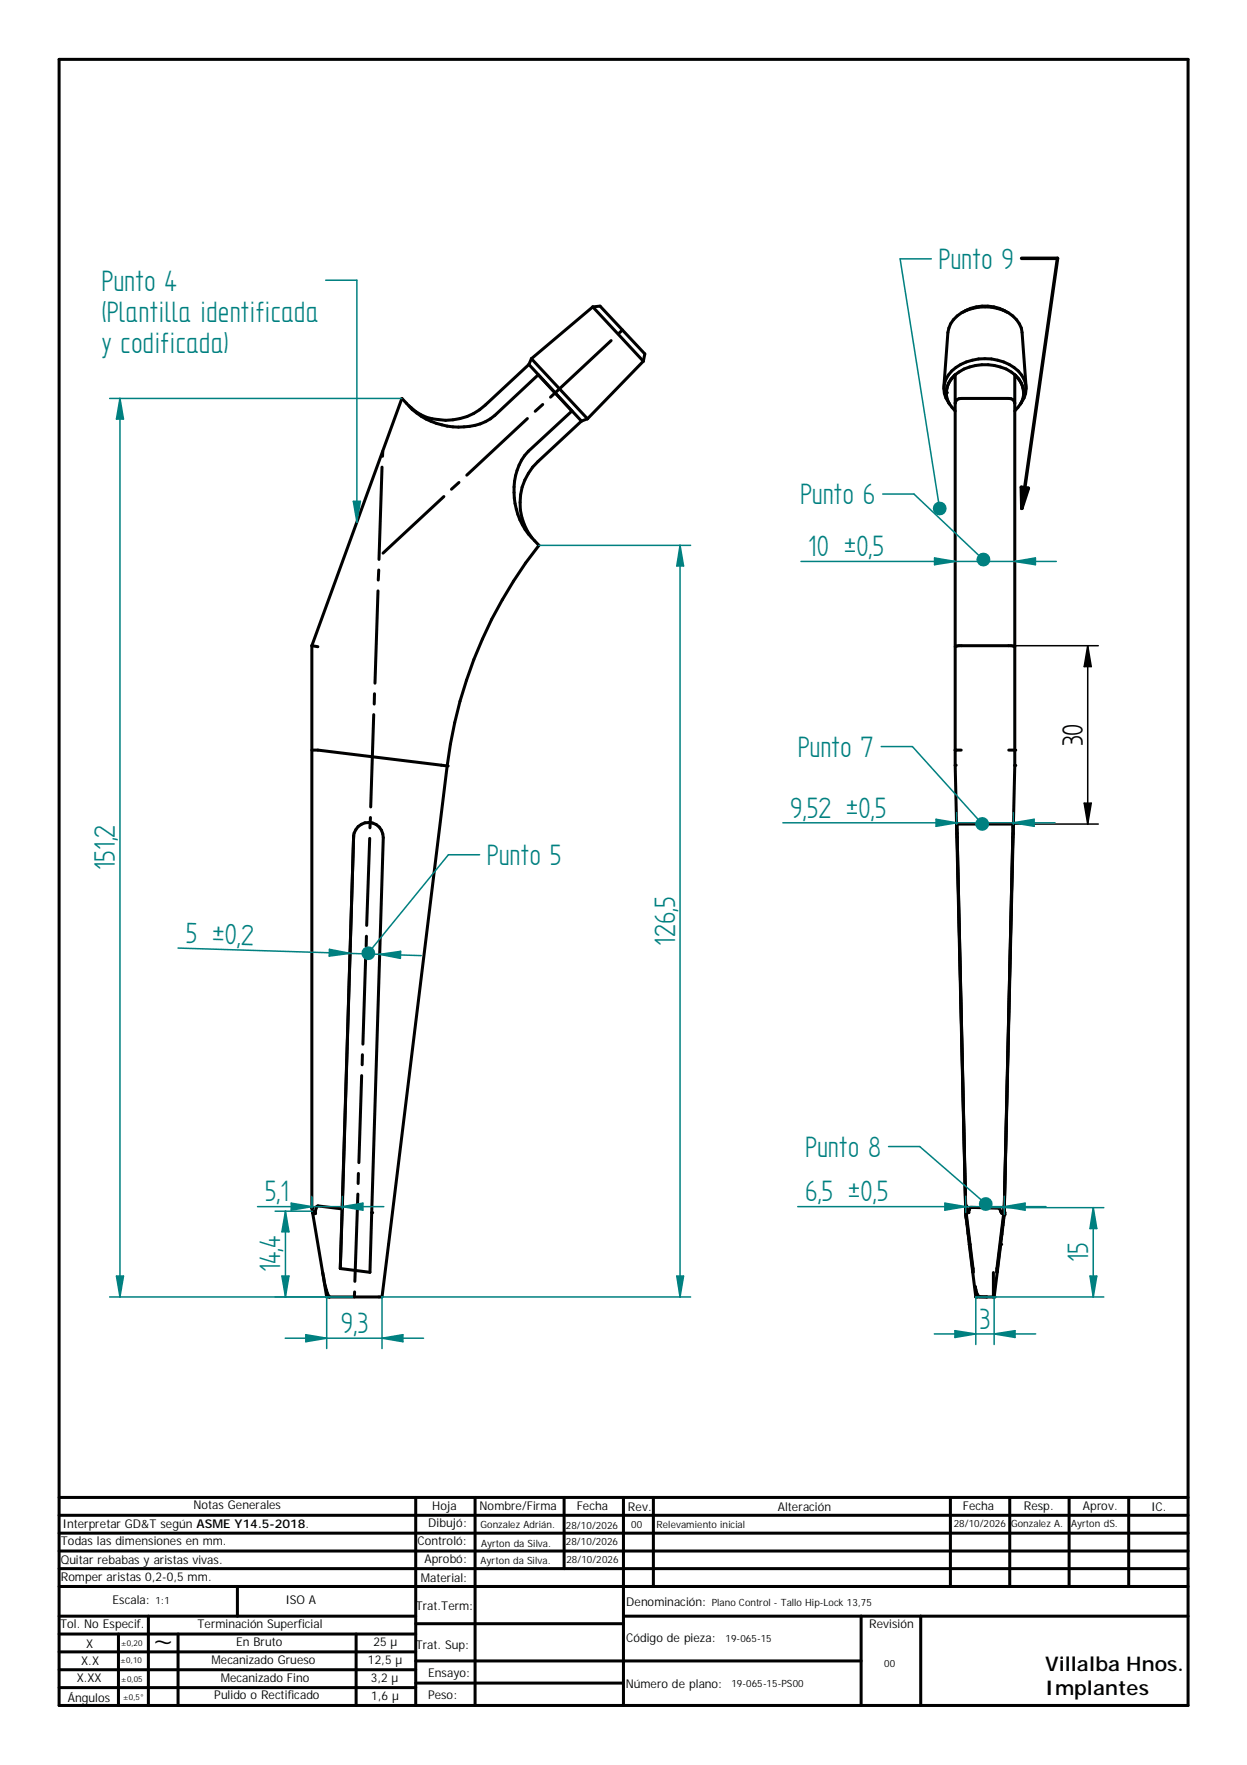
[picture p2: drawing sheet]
<svg xmlns="http://www.w3.org/2000/svg" width="210mm" height="297mm" viewBox="0 0 210 297" stroke-linecap="round" stroke-linejoin="round" font-family="sans-serif">
<g fill="none" stroke="#000" stroke-width=".51">
<path d="M9.9 10h190.1v277h-190.1zM99.8 51.6l-10.3 8.8M99.8 51.6l1.2-.1 7.5 8.1-.2 1.2M99.8 51.6l8.5 9.2M169.5 52.5a7.2 7.2 0 0 0-7.4 0M89 61.3l-7.3 6.9a9.9 9.9 0 0 1-10.8 1.6l-.9-.5-1.2-1M89 61.3l8.9 9.6M89.5 60.4l-.5 .9M89.5 60.4l9.4 10.1M97.9 70.9l-7.3 6.8a9.6 9.6 0 0 0-1.1 12.8M98.9 70.5l-1 .4M108.3 60.8l-9.4 9.7"/>
<path d="M159.3 66.1a4.6 4.6 0 0 1 3-4 8.5 8.5 0 0 1 8.6 1.1 4 4 0 0 1 1.4 2.9M159.9 68a4.1 4.1 0 0 1 1-6.2 8.7 8.7 0 0 1 10.5 .6 4 4 0 0 1 .3 5.6M160.8 67.9v58.3M160.8 67.9v-4.8a3.8 3.8 0 0 0 0 6.1M170.8 67.9a.89 .89 0 0 0-1-.8h-8a.89 .89 0 0 0-1 .8M170.8 69.2a3.8 3.8 0 0 0 0-6.1v65.7M172.7 65.2l-.7-9.2a4.9 4.9 0 0 0-4.1-4.1 7.5 7.5 0 0 0-7.4 1.9l-.5 .7-.4 1.5-.7 9.2M52.5 108.7v94.6l.1 .5M52.5 108.7l15.1-41.6a12 12 0 0 0 14.1 3.9l1.6-1.1 7.3-6.8 5.7 6.1-7.4 6.7a10.2 10.2 0 0 0-2 9.8 11.8 11.8 0 0 0 3.8 6.1 74.9 74.9 0 0 0-15.4 37.1M52.5 108.7l1 .1M170.8 108.8l-.6-.1h-8.8l-.6 .1M52.5 126.2h1l21.8 2.7"/>
<path d="M75.3 128.9l-11 89.4h-9.3l-.7-4.1M160.8 126.2v2.6M160.8 126.2h1M160.8 128.8l1.8 75.5M161 138.5l.1 2.5M161 138.4v.1M161.1 138.7l1.5 64.7M169.8 126.2h1M170.6 138.4l-.1 1.9M170.6 138.5l-.1 2.5M170.8 128.8l-1.8 75.5M59.5 140.6l-2.2 72.9"/>
<path d="M170.5 140.8l-1.5 63.2M52.6 203.8l1.7 10.4M52.6 203.8l.1 .3M54.3 214.2l.5 2.3 .6 1.8M57.6 203.5l-.3 10M57.6 203.5l1.9-62.7a2.5 2.5 0 0 1 2.6-2.4 2.5 2.5 0 0 1 2.4 2.6l-1.9 63M57.6 203.5l-4.1-.6-.2 .1-.3 1.1M62.6 204.1l-.3 10-5-.6M162.6 204.1l1.2 10M162.6 203.5l1.2 10.6M162.6 203l.1 1M163.4 203.2l4.7 .1 .5 .8"/>
<path d="M163.4 203.2l-.4 .8M163.4 203.2l4.7 .1M163.7 213.4l.1 .7M166.1 218.3l-1.2-.1a1.88 1.88 0 0 1-.7-1.7l.2 1.8M167.2 214.2v4.1M167.9 213.4l-.1 .7M169 204.4l-1.7 13.9h-3l-1.7-13.9M169 204.1l-1.2 10M169 202.9l-1.2 11.2M169 203l-.1 1.1M9.9 252h190.1M70 252v35"/>
<path d="M80 252v35M95 252v12M104.9 252v35M110 252v15M160 252v15M170 252v15M180 252v15M190 252v15M200 255h-190.1M200 258h-190.1M9.9 272h60.1M9.9 278h60.1"/>
<path d="M9.9 275h60.1M19.9 275v12M25 272v15M30 275v12M40 267v5M59.9 275v12M70 279.5h34.9M70 273.3h34.9M104.9 272h95.1M105 279.5h39.9M144.9 272v15M155 272v15"/>
<path d="M200 267h-190.1M200 261h-190.1M200 264h-190.1M9.9 284h60.1M9.9 281h60.1M70 283.3h34.9"/>
</g>
<g fill="#000">
<circle cx="159.3" cy="66.1" r=".25"/>
<circle cx="172.3" cy="66.1" r=".25"/>
<circle cx="53.5" cy="126.2" r=".25"/>
<circle cx="75.3" cy="128.9" r=".25"/>
<circle cx="160.8" cy="126.2" r=".25"/>
<circle cx="160.8" cy="128.8" r=".25"/>
<circle cx="170.6" cy="138.5" r=".25"/>
<circle cx="170.8" cy="128.8" r=".25"/>
<circle cx="170.8" cy="126.2" r=".25"/>
<circle cx="52.5" cy="203.3" r=".25"/>
<circle cx="52.7" cy="204.1" r=".25"/>
<circle cx="52.7" cy="204.2" r=".25"/>
<circle cx="52.7" cy="204.3" r=".25"/>
<circle cx="52.8" cy="204.3" r=".25"/>
<circle cx="52.9" cy="204.3" r=".25"/>
<circle cx="52.9" cy="204.2" r=".25"/>
<circle cx="53" cy="204.2" r=".25"/>
<circle cx="62.6" cy="204.1" r=".25"/>
<circle cx="162.6" cy="204.1" r=".25"/>
<circle cx="162.6" cy="203.5" r=".25"/>
<circle cx="162.6" cy="202.9" r=".25"/>
<circle cx="162.6" cy="204.3" r=".25"/>
<circle cx="162.7" cy="204" r=".25"/>
<circle cx="162.7" cy="204.1" r=".25"/>
<circle cx="162.8" cy="204.1" r=".25"/>
<circle cx="162.9" cy="204.1" r=".25"/>
<circle cx="162.9" cy="204" r=".25"/>
<circle cx="163.2" cy="209.4" r=".25"/>
<circle cx="164.3" cy="218.3" r=".25"/>
<circle cx="167.2" cy="218.3" r=".25"/>
<circle cx="167.3" cy="218.3" r=".25"/>
<circle cx="168.1" cy="203.3" r=".25"/>
<circle cx="168.4" cy="209.4" r=".25"/>
<circle cx="168.6" cy="204.1" r=".25"/>
<circle cx="168.6" cy="204.2" r=".25"/>
<circle cx="168.7" cy="204.2" r=".25"/>
<circle cx="168.7" cy="204.3" r=".25"/>
<circle cx="168.8" cy="204.3" r=".25"/>
<circle cx="168.8" cy="204.2" r=".25"/>
<circle cx="168.9" cy="204.2" r=".25"/>
<circle cx="169" cy="204.1" r=".25"/>
<circle cx="169" cy="204.4" r=".25"/>
</g>
<path d="M157.3 93.9l3.5 .6-3.5 .5z" fill="none" stroke="#008080" stroke-width=".25"/>
<path d="M157.3 93.9l3.5 .6-3.5 .5z" fill="#008080"/>
<path d="M170.8 94.5l3.5-.6v1.1z" fill="none" stroke="#008080" stroke-width=".25"/>
<path d="M170.8 94.5l3.5-.6v1.1z" fill="#008080"/>
<path d="M134.8 94.5h43M159 202.5l3.6 .6-3.6 .6zM162.6 201.3v2.7M169 201.3v3" fill="none" stroke="#008080" stroke-width=".25"/>
<path d="M159 202.5l3.6 .6-3.6 .6z" fill="#008080"/>
<path d="M169 203.1l3.6-.6v1.2z" fill="none" stroke="#008080" stroke-width=".25"/>
<path d="M169 203.1l3.6-.6v1.2z" fill="#008080"/>
<path d="M134.3 203.1h41.8M164.3 218.3v8M167.3 218.3v8M160.7 223.9l3.6 .6-3.6 .6z" fill="none" stroke="#008080" stroke-width=".25"/>
<path d="M160.7 223.9l3.6 .6-3.6 .6z" fill="#008080"/>
<path d="M167.3 224.5l3.6-.6v1.2z" fill="none" stroke="#008080" stroke-width=".25"/>
<path d="M167.3 224.5l3.6-.6v1.2z" fill="#008080"/>
<path d="M18.5 67.1h49.1M18.5 218.3h41.1M19.6 214.8h1.2l-.6 3.5zM157.3 224.5h17" fill="none" stroke="#008080" stroke-width=".25"/>
<path d="M19.6 214.8h1.2l-.6 3.5z" fill="#008080"/>
<path d="M20.2 67.1l.6 3.4h-1.2z" fill="none" stroke="#008080" stroke-width=".25"/>
<path d="M20.2 67.1l.6 3.4h-1.2z" fill="#008080"/>
<path d="M20.2 67.1v151.2M46.3 218.3h13.3M46.3 203.8h6.3M47.5 214.8h1.1l-.6 3.5z" fill="none" stroke="#008080" stroke-width=".25"/>
<path d="M47.5 214.8h1.1l-.6 3.5z" fill="#008080"/>
<path d="M48 203.8l.6 3.5h-1.1z" fill="none" stroke="#008080" stroke-width=".25"/>
<path d="M48 203.8l.6 3.5h-1.1z" fill="#008080"/>
<path d="M90.7 91.8h25.5M114.5 91.8l.6 3.4h-1.2zM48 203.8v14.5M64.3 218.3h51.9" fill="none" stroke="#008080" stroke-width=".25"/>
<g fill="none" stroke="#000" stroke-width=".51">
<path d="M102.9 57.3l-10.2 9.5M104.8 55.5l-.6 .6M64.3 78.6l-.5 15.5M64.4 75.9v.9M88.8 70.4l-10.2 9.6M91.4 68.1l-1.3 1.1M63.6 99.4l-.5 15.6M63.8 95.9l-.1 1.7M74.7 83.6l-10.2 9.5M77.3 81.2l-1.3 1.1M63 116.8v1.7M62.4 137.6l-.1 1.7"/>
<path d="M62.9 120.3l-.5 15.5M61.7 157.6l-.1 1.7M62.2 141.1l-.5 14.6M61 177.5v1.7M61.6 161l-.5 14.7M60.3 197.5v1.7M60.9 181l-.5 14.7M59.7 217.4l-.1 .9M60.2 201l-.5 14.6"/>
</g>
<path d="M114.5 91.8l.6 3.4h-1.2z" fill="#008080"/>
<path d="M113.9 214.8h1.2l-.6 3.5z" fill="none" stroke="#008080" stroke-width=".25"/>
<path d="M113.9 214.8h1.2l-.6 3.5z" fill="#008080"/>
<path d="M114.5 91.8v126.5M164.3 218.3h21.5M165.8 203.2h20M184 203.2l.6 3.6h-1.1z" fill="none" stroke="#008080" stroke-width=".25"/>
<path d="M184 203.2l.6 3.6h-1.1z" fill="#008080"/>
<path d="M183.5 214.8h1.1l-.6 3.5z" fill="none" stroke="#008080" stroke-width=".25"/>
<path d="M183.5 214.8h1.1l-.6 3.5z" fill="#008080"/>
<path d="M55 218.3v8.6M64.3 218.3v8.6M184 203.2v15.1M64.3 225.2l3.5-.6v1.2z" fill="none" stroke="#008080" stroke-width=".25"/>
<path d="M64.3 225.2l3.5-.6v1.2z" fill="#008080"/>
<path d="M51.5 224.6l3.5 .6-3.5 .6z" fill="none" stroke="#008080" stroke-width=".25"/>
<path d="M51.5 224.6l3.5 .6-3.5 .6z" fill="#008080"/>
<path d="M52.5 201.3v2M57.6 203.1l3.5-.6v1.2zM57.6 201.3v2.2M48 225.2h23.3" fill="none" stroke="#008080" stroke-width=".25"/>
<path d="M57.6 203.1l3.5-.6v1.2z" fill="#008080"/>
<path d="M49 202.5l3.5 .6-3.5 .6z" fill="none" stroke="#008080" stroke-width=".25"/>
<path d="M49 202.5l3.5 .6-3.5 .6z" fill="#008080"/>
<path d="M157.6 137.9l3.4 .6-3.4 .6zM161 136.7v2M170.6 136.7v2M43.3 203.1h21.3" fill="none" stroke="#008080" stroke-width=".25"/>
<path d="M161 138.7h9.6" fill="none" stroke="#000" stroke-width=".51"/>
<path d="M169.8 108.7h15.1M183.1 108.7l.6 3.5h-1.2zM183.1 108.7v30M170.6 138.7h14.3M182.5 135.2h1.2l-.6 3.5z" fill="none" stroke="#000" stroke-width=".25"/>
<path d="M183.1 108.7l.6 3.5h-1.2zM182.5 135.2h1.2l-.6 3.5z" fill="#000"/>
<path d="M157.6 137.9l3.4 .6-3.4 .6z" fill="#008080"/>
<path d="M170.6 138.5l3.5-.6v1.2z" fill="none" stroke="#008080" stroke-width=".25"/>
<path d="M170.6 138.5l3.5-.6v1.2z" fill="#008080"/>
<path d="M131.8 138.5h45.8M55.5 159.8l3.4 .6-3.5 .5z" fill="none" stroke="#008080" stroke-width=".25"/>
<path d="M55.5 159.8l3.4 .6-3.5 .5z" fill="#008080"/>
<path d="M63.9 160.6l3.5-.5v1.2z" fill="none" stroke="#008080" stroke-width=".25"/>
<path d="M63.9 160.6l3.5-.5v1.2z" fill="#008080"/>
<path d="M60.1 47.2v40.6M30 159.6l40.9 1.2" fill="none" stroke="#008080" stroke-width=".25"/>
<path d="M59.5 84.4h1.2l-.6 3.4z" fill="#008080"/>
<path d="M54.8 47.2h5.3M151.5 43.6l6.7 42M59.5 84.4h1.2l-.6 3.4z" fill="none" stroke="#008080" stroke-width=".25"/>
<circle cx="158.2" cy="85.6" r="1.17" fill="#008080"/>
<path d="M151.5 43.6h5.3M153.8 83.1l11.7 11.1" fill="none" stroke="#008080" stroke-width=".25"/>
<path d="M172 43.5h6l-6 42.1M171.9 82l1.2 .2-1.1 3.4z" fill="none" stroke="#000" stroke-width=".59"/>
<path d="M171.9 82l1.2 .2-1.1 3.4z" fill="#000"/>
<circle cx="165.5" cy="94.2" r="1.17" fill="#008080"/>
<path d="M148.6 83.1h5.2M153.6 125.6l11.8 13.1" fill="none" stroke="#008080" stroke-width=".25"/>
<circle cx="165.3" cy="138.7" r="1.17" fill="#008080"/>
<path d="M148.3 125.6h5.3M154.8 193l11.1 9.6" fill="none" stroke="#008080" stroke-width=".25"/>
<circle cx="165.9" cy="202.6" r="1.17" fill="#008080"/>
<path d="M75.5 143.8l-13.5 16.6M149.6 193h5.2" fill="none" stroke="#008080" stroke-width=".25"/>
<circle cx="62" cy="160.4" r="1.17" fill="#008080"/>
<path d="M75.5 143.8h5.2" fill="none" stroke="#008080" stroke-width=".25"/>
<g font-size="5.6" fill="#008080">
<text x="158" y="45.3">Punto 9</text>
<text x="17.1" y="48.9">Punto 4</text>
<text x="17.1" y="54.1">(Plantilla identificada</text>
<text x="17.1" y="59.4">y codificada)</text>
<text x="134.7" y="84.9">Punto 6</text>
<text x="136.1" y="93.6">10 u0,5</text>
<text x="134.3" y="127.4">Punto 7</text>
<text x="133" y="137.6">9,52 u0,5</text>
<text x="19.3" y="146.5" transform="rotate(-90 19.3 146.5)">151,2</text>
<text x="82" y="145.6">Punto 5</text>
<text x="31.2" y="158.7" transform="rotate(2 31.2 158.7)">5 u0,</text>
<text x="40.5" y="159" transform="rotate(2 40.5 159)">2</text>
<text x="113.6" y="159.2" transform="rotate(-90 113.6 159.2)">126,5</text>
<text x="135.6" y="194.7">Punto 8</text>
<text x="44.6" y="202.2">5,1</text>
<text x="135.5" y="202.2">6,5 u0,5</text>
<text x="47.2" y="214.1" transform="rotate(-90 47.2 214.1)">14,4</text>
<text x="183.2" y="212.5" transform="rotate(-90 183.2 212.5)">15</text>
<text x="57.4" y="224.3">9,3</text>
<text x="164.9" y="223.6">3</text>
</g>
<g font-size="5.6">
<text x="182.2" y="125.6" transform="rotate(-90 182.2 125.6)">30</text>
<text x="25.9" y="278.4">~</text>
</g>
<g font-size="3.4">
<text x="175.9" y="281.1">Villalba Hnos.</text>
<text x="175.9" y="285.2">Implantes</text>
</g>
<g font-size="2">
<text x="10.5" y="257.1">Interpretar GD&amp;T segúnASME Y14.5-2018.</text>
<text x="32.6" y="254">Notas Generales</text>
<text x="72.1" y="257">Dibujó:</text>
<text x="72.7" y="254.2">Hoja</text>
<text x="80.7" y="254">Nombre/Firma</text>
<text x="97.1" y="254.1">Fecha</text>
<text x="105.7" y="254.3">Rev.</text>
<text x="130.9" y="254.2">Alteración</text>
<text x="162.1" y="254.1">Fecha</text>
<text x="172.3" y="254.1">Resp.</text>
<text x="182.3" y="254.1">Aprov.</text>
<text x="193.8" y="254.2">IC.</text>
<text x="10.2" y="260.1">Todas las dimensiones en mm.</text>
<text x="10.2" y="263.1">Quitar rebabas y aristas vivas.</text>
<text x="70.3" y="260.1">Controló:</text>
<text x="71.5" y="263.1">Aprobó:</text>
<text x="10.2" y="266">Romper aristas 0,2-0,5 mm.</text>
<text x="70.8" y="266.2">M</text>
<text x="72.4" y="266.2">aterial:</text>
<text x="10.1" y="274.1">Tol. No Especif.</text>
<text x="18.9" y="270">Escala:</text>
<text x="33.2" y="274.1">Terminación Superficial</text>
<text x="48" y="270">ISO A</text>
<text x="70" y="270.9">Trat.Term:</text>
<text x="105.4" y="270.3">Denominación:</text>
<text x="146.3" y="274">Revisión</text>
<text x="13.7" y="280.2">X.X</text>
<text x="14.5" y="277.3">X</text>
<text x="35.6" y="280.1">M</text>
<text x="37.2" y="280.1">ecanizado Grueso</text>
<text x="39.8" y="277.1">En Bruto</text>
<text x="61.9" y="280.1">12,5 µ</text>
<text x="62.9" y="277">25 µ</text>
<text x="70" y="277.5">Trat. Sup:</text>
<text x="105.4" y="276.4">Código de pieza:</text>
<text x="11.4" y="286.4">Ángulos</text>
<text x="12.9" y="283.1">X.XX</text>
<text x="36.1" y="286">Pulido o Rectificado</text>
<text x="37.2" y="283.1">M</text>
<text x="38.7" y="283.1">ecanizado Fino</text>
<text x="62.4" y="283.1">3,2 µ</text>
<text x="62.5" y="286.1">1,6 µ</text>
<text x="72.1" y="282.2">Ensayo:</text>
<text x="72.1" y="285.9">Peso:</text>
<text x="105.3" y="284.1">Número de plano:</text>
</g>
<g font-size="1.7">
<text x="80.9" y="257.1">Gonzalez Adrián.</text>
<text x="95.2" y="257.3">28/10/2026</text>
<text x="106.3" y="257.2">00</text>
<text x="110.5" y="257.1">Relevamiento inicial</text>
<text x="160.5" y="257">28/10/2026</text>
<text x="170.2" y="257">Gonzalez A.</text>
<text x="180.3" y="257">Ayrton dS.</text>
<text x="80.9" y="263.3">Ayrton da Silva.</text>
<text x="81" y="260.3">Ayrton da Silva.</text>
<text x="95.2" y="260">28/10/2026</text>
<text x="95.3" y="263">28/10/2026</text>
<text x="26.2" y="270">1:1</text>
<text x="119.8" y="270.3">Plano Control - Tallo Hip-Lock 13,75</text>
<text x="122.1" y="276.4">19-065-15</text>
<text x="148.8" y="280.6">00</text>
<text x="123.1" y="284">19-065-15-PS00</text>
</g>
<g font-size="1.4">
<text x="20.2" y="279.9">±0,10</text>
<text x="20.3" y="277">±0,20</text>
<text x="20.4" y="283">±0,05</text>
<text x="20.7" y="286.1">±0,5°</text>
</g>
</svg>
